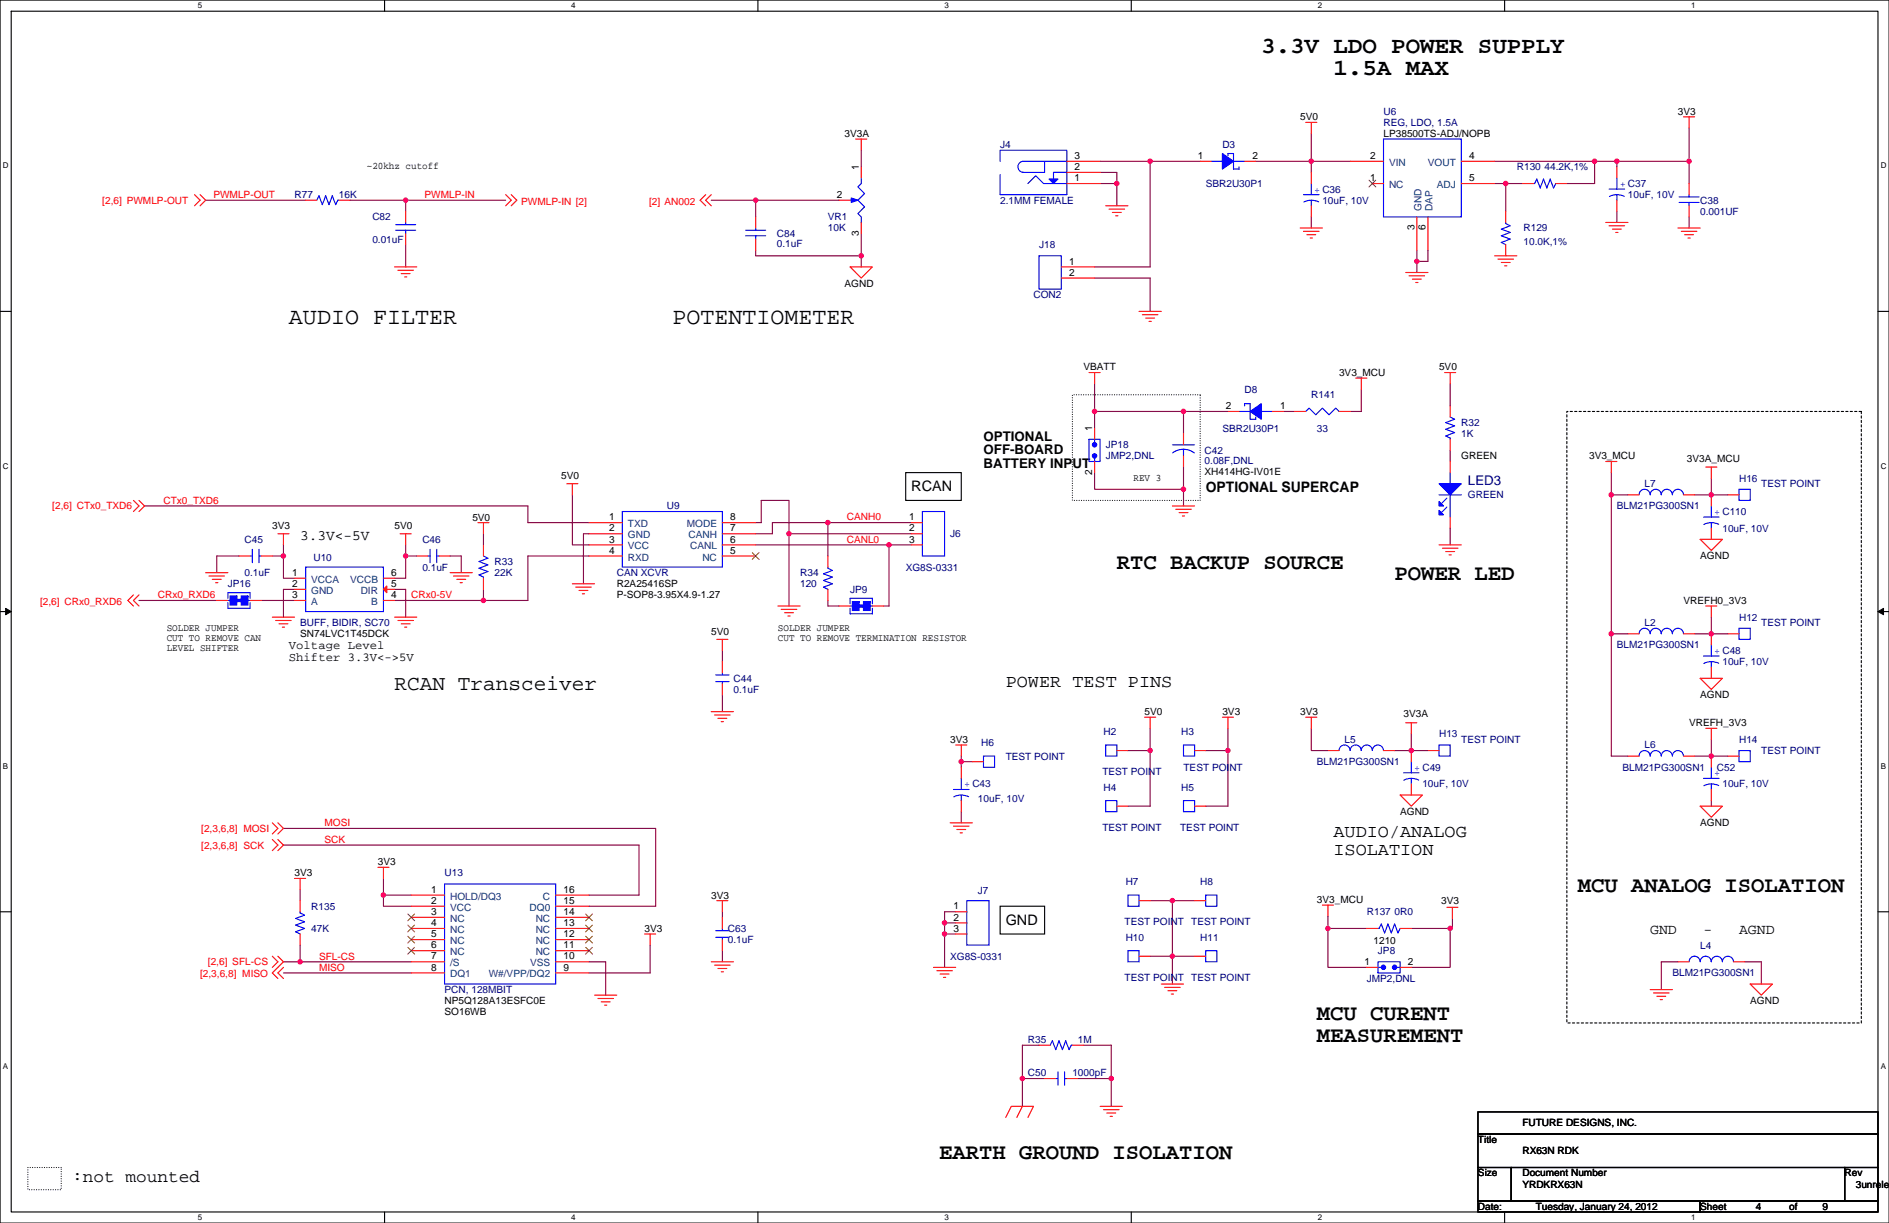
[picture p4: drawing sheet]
<svg xmlns="http://www.w3.org/2000/svg" width="432mm" height="279mm" viewBox="0 0 432 279" stroke-linecap="round" stroke-linejoin="round" font-family="sans-serif">
<path d="M0 0h431.8v279.4h-431.8zM2.6 2.6h426.7v274.3h-426.7z" fill="none" stroke="#000" stroke-width=".25"/>
<g fill="#fff">
<path d="M45.2 .3h1v2h-1z"/>
<path d="M45.2 277.1h1v2.1h-1z"/>
</g>
<path d="M87.9 0v2.6M87.9 276.9v2.5" fill="none" stroke="#000" stroke-width=".25"/>
<g fill="#fff">
<path d="M130.6 .3h1v2h-1z"/>
<path d="M130.6 277.1h1v2.1h-1z"/>
</g>
<path d="M173.2 0v2.6M173.2 276.9v2.5" fill="none" stroke="#000" stroke-width=".25"/>
<g fill="#fff">
<path d="M215.9 .3h1v2h-1z"/>
<path d="M215.9 277.1h1v2.1h-1z"/>
</g>
<path d="M258.6 0v2.6M258.6 276.9v2.5" fill="none" stroke="#000" stroke-width=".25"/>
<g fill="#fff">
<path d="M301.3 .3h1v2h-1z"/>
<path d="M301.3 277.1h1v2.1h-1z"/>
</g>
<path d="M343.9 0v2.6M343.9 276.9v2.5" fill="none" stroke="#000" stroke-width=".25"/>
<g fill="#fff">
<path d="M386.6 .3h1v2h-1z"/>
<path d="M386.6 277.1h1v2.1h-1z"/>
<path d="M.7 36.9h1.2v2h-1.2z"/>
<path d="M429.9 36.9h1.3v2h-1.3z"/>
<path d="M.7 105.4h1.2v2.1h-1.2z"/>
<path d="M429.9 105.4h1.3v2.1h-1.3z"/>
</g>
<path d="M0 71.1h2.6M429.3 71.1h2.5" fill="none" stroke="#000" stroke-width=".25"/>
<g fill="#fff">
<path d="M.7 174h1.2v2h-1.2z"/>
<path d="M429.9 174h1.2v2h-1.2z"/>
</g>
<path d="M0 139.7h2.6M429.3 139.7h2.5" fill="none" stroke="#000" stroke-width=".25"/>
<path d="M1.3 139l1.3 .7-1.3 .7zM429.3 139.7l1.3-.7v1.4z" fill="#000" stroke="#000" stroke-width=".23"/>
<g fill="#fff">
<path d="M.7 242.6h1.2v2h-1.2z"/>
<path d="M429.9 242.6h1.2v2h-1.2z"/>
</g>
<path d="M207 108h12.7v6.3h-12.7zM0 208.3h2.6M228.6 207h10.2v6.4h-10.2zM429.3 208.3h2.5M337.8 254h91.5v5.1h-91.5zM337.8 259.1h91.5v7.6h-91.5zM337.8 266.7h7.7v7.6h-7.7zM337.8 274.3h50.8v2.6h-50.8zM345.5 266.7h76.2v7.6h-76.2zM388.6 274.3h40.7v2.6h-40.7zM421.7 266.7h7.6v7.6h-7.6z" fill="none" stroke="#000" stroke-width=".25"/>
<path d="M245.1 90.2h29.2v24.1h-29.2zM6.4 266.7h7.6v5.1h-7.6z" fill="none" stroke="#000" stroke-width=".25" stroke-dasharray="0 .5"/>
<path d="M358.2 94h67.3v139.7h-67.3z" fill="none" stroke="#000" stroke-width=".25" stroke-dasharray=".5 .5"/>
<g fill="none" stroke="#800040" stroke-width=".25">
<path d="M196.9 34.3v3.8M251.5 39.4h3.8v2.5M251.5 36.9h11.4M274.3 36.9h-11.4v24.1h-12.7M287 36.9h21.6M299.7 30.5v8.9M341.7 36.9h22.8M364.5 36.9v5h-6.3M364.5 36.9h5.1M369.6 36.9v1.2M369.6 36.9h16.5M386.1 29.2v7.7"/>
<path d="M386.1 36.9v5M47 45.7h22.9M80 45.7h12.7M92.7 45.7v2.6M92.7 55.9v5.1M92.7 45.7h22.9M162.6 45.7h10.1M172.7 45.7h19.1M172.7 57.2v1.2h24.2M172.7 45.7v3.9M196.9 53.4v5M196.9 58.4v2.6"/>
<path d="M251.5 41.9h3.8M255.3 41.9v5.1M299.7 49.6v2.5M323.9 59.7v2.6M323.9 57.2v2.5M326.4 57.2v2.5h-2.5M341.7 41.9h2.5M344.2 41.9v6.4M344.2 41.9h3.8M369.6 48.3v2.5M386.1 49.6v2.5M250.2 63.5h12.7v7.6"/>
<path d="M250.2 87.7v6.3h20.3M250.2 94v3.8M270.5 94h10.2M270.5 94v5.1M293.4 94h2.5M311.2 88.9v5.1h-2.6M331.5 87.7v5M33 115.6h87.7v3.8h13.9M130.8 113.1v11.4h3.8M172.7 119.4h1.3v-5.1h6.4v7.6M189.3 119.4h19M250.2 108v3.8h20.3"/>
<path d="M270.5 106.7v5.1M270.5 111.8v3.8M331.5 102.9v2.5M368.3 108v5.1h3.8M368.3 113.1v31.7M387.4 113.1h7.6M391.2 109.2v3.9M31.8 137.2h17.8M54.6 127h-5v3.8M59.7 137.2h7.6M62.3 127h2.5M64.8 127v5.1h2.5"/>
<path d="M64.8 124.5v2.5M67.3 134.6h-2.5v6.4M90.2 137.2h20.3M90.2 134.6h2.5v6.4M92.7 127v5.1h-2.5M92.7 124.5v2.5h2.6M102.9 127h2.5v3.8M110.5 121.9v2.6M110.5 134.6v2.6M134.6 121.9h-1.2v11.5M134.6 127h-13.9v10.2h-10.2M172.7 124.5h30.5v14h-1.2"/>
<path d="M172.7 121.9h3.9v-2.5h12.7v7.6M180.4 121.9v16.6M180.4 121.9h27.9M189.3 137.2v1.3h2.5M203.2 124.5h5.1M331.5 120.7v3.8M165.1 148.6v2.6M165.1 158.8v3.8M368.3 144.8v27.9h3.8M368.3 144.8h3.8M387.4 144.8h7.6M391.2 141v3.8"/>
<path d="M219.7 172.7v1.3M219.7 174v1.3M219.7 174h2.6M257.8 171.5h5.1M262.9 171.5v12.7h-5.1M262.9 166.4v5.1M275.6 171.5h5.1M280.7 171.5v12.7h-5.1M280.7 166.4v5.1M299.7 166.4v5.1h3.9M318.8 171.5h3.8M322.6 171.5h3.8"/>
<path d="M322.6 167.7v3.8M387.4 172.7h3.8M391.2 168.9v3.8M391.2 172.7h3.8M64.8 193.1h81.3v11.4h-11.5M64.8 189.3h85.1v17.7h-15.3M219.7 185.4v2.6M391.2 182.9v1.3M64.8 219.7h3.8M68.6 219.7h25.4M68.6 203.2v2.6M68.6 215.9v3.8"/>
<path d="M87.7 204.5h6.3M87.7 204.5v2.5h6.3M87.7 200.7v3.8M134.6 219.7h3.9v7.7M148.6 215.9v6.4h-14M165.1 208.3v1.3M165.1 217.2v2.5M215.9 210.8v2.6M215.9 210.8h2.6M215.9 213.4v7.6M215.9 213.4h2.6M218.5 208.3h-2.6v2.5"/>
<path d="M262.9 205.8h5.1M262.9 218.5h10.2M268 205.8h5.1M268 205.8v19M303.6 212.1h8.8M303.6 209.3v2.8M303.6 212.1v8.9h8.8M322.6 212.1h8.9M331.5 212.1v8.9h-8.9M332 209.8v2.3h-.5M383.6 219.7h-3.8v6.4M398.8 219.7h3.8v5.1"/>
<path d="M64.8 222.3h29.2M237.5 238.8h-3.8v7.6M247.7 238.8h6.3v7.6M233.7 246.4h5.1M233.7 246.4v6.4M246.4 246.4h7.6M254 246.4v6.4"/>
</g>
<g fill="#f0f" stroke="#f0f" stroke-width=".25">
<circle cx="110.5" cy="137.2" r=".5"/>
<circle cx="64.8" cy="127" r=".5"/>
<circle cx="92.7" cy="127" r=".5"/>
<circle cx="268" cy="218.4" r=".5"/>
<circle cx="268" cy="205.7" r=".5"/>
<circle cx="215.9" cy="213.4" r=".5"/>
<circle cx="215.9" cy="210.8" r=".5"/>
<circle cx="280.7" cy="171.5" r=".5"/>
<circle cx="262.9" cy="171.5" r=".5"/>
<circle cx="219.7" cy="174" r=".5"/>
<circle cx="391.2" cy="144.8" r=".5"/>
<circle cx="368.3" cy="144.8" r=".5"/>
<circle cx="368.3" cy="113" r=".5"/>
<circle cx="391.2" cy="172.7" r=".5"/>
<circle cx="254" cy="246.4" r=".5"/>
<circle cx="233.7" cy="246.4" r=".5"/>
<circle cx="203.2" cy="124.5" r=".5"/>
<circle cx="189.2" cy="119.4" r=".5"/>
<circle cx="180.3" cy="121.9" r=".5"/>
<circle cx="323.9" cy="59.7" r=".5"/>
<circle cx="369.6" cy="36.8" r=".5"/>
<circle cx="386.1" cy="36.8" r=".5"/>
<circle cx="299.7" cy="36.8" r=".5"/>
<circle cx="255.3" cy="41.9" r=".5"/>
<circle cx="344.2" cy="41.9" r=".5"/>
<circle cx="364.5" cy="36.8" r=".5"/>
<circle cx="270.5" cy="111.8" r=".5"/>
<circle cx="250.2" cy="94" r=".5"/>
<circle cx="391.2" cy="113" r=".5"/>
<circle cx="322.6" cy="171.5" r=".5"/>
<circle cx="303.5" cy="212.1" r=".5"/>
<circle cx="331.5" cy="212.1" r=".5"/>
<circle cx="68.6" cy="219.7" r=".5"/>
<circle cx="87.6" cy="204.5" r=".5"/>
<circle cx="196.9" cy="58.4" r=".5"/>
<circle cx="172.7" cy="45.7" r=".5"/>
<circle cx="92.7" cy="45.7" r=".5"/>
<circle cx="262.9" cy="36.8" r=".5"/>
<circle cx="270.5" cy="94" r=".5"/>
</g>
<g fill="none" stroke="#f00" stroke-width=".25">
<path d="M195.6 31.8h2.5M196.9 31.8v2.5M196.9 38.1v2.6M243.9 39.4h7.6M243.9 36.9h7.6M274.3 36.9h2.6M284.5 36.9h2.5M298.5 28h2.5M299.7 39.4v2.5M299.7 28v2.5M308.6 36.9h7.7M334 36.9h7.7"/>
<path d="M369.6 38.1v2.6M384.8 26.7h2.6M386.1 26.7v2.5M44.5 44.5l1.2 1.2-1.2 1.3M45.7 44.5l1.3 1.2-1.3 1.3M69.9 45.7h2.5M77.5 45.7h2.5M92.7 48.3v2.5M92.7 53.4v2.5M115.6 44.5l1.3 1.2-1.3 1.3M116.9 44.5l1.2 1.2-1.2 1.3M161.3 44.5l-1.3 1.2 1.3 1.3"/>
<path d="M162.6 44.5l-1.3 1.2 1.3 1.3M172.7 49.6v2.5M172.7 54.6v2.6M191.8 45.7h2.5M196.9 50.8v2.6M243.9 41.9h7.6M252.8 47h5M253.5 47.8h3.6M254.3 48.5h2M255 49.3h.5M297.2 52.1h5.1M298 52.9h3.5"/>
<path d="M298.7 53.6h2.1M299.5 54.4h.5M299.7 47v2.6M313.7 41.9h2.6M323.9 49.6v7.6M326.4 49.6v7.6M334 41.9h7.7M341.7 58.4h5M342.4 59.2h3.6M343.2 60h2M344.2 48.3v2.5M344.2 55.9v2.5"/>
<path d="M348 41.9h2.5M355.6 41.9h2.6M367.1 50.8h5M367.8 51.6h3.6M368.6 52.3h2M369.3 53.1h.5M369.6 45.7v2.6M383.6 52.1h5M384.3 52.9h3.6M385.1 53.6h2M385.8 54.4h.6M386.1 41.9v2.6"/>
<path d="M386.1 47v2.6M90.2 61h5.1M91 61.7h3.5M91.7 62.5h2M92.5 63.3h.5M194.3 61h5.1l-2.5 2.5zM242.6 61h7.6M242.6 63.5h7.6M260.4 71.1h5.1M261.1 71.9h3.6M261.9 72.7h2M262.7 73.4h.5"/>
<path d="M321.3 62.3h5.1M322.1 63h3.5M322.9 63.8h2M323.6 64.5h.5M343.9 60.7h.5M248.9 85.1h2.6M250.2 85.1v2.6M250.2 97.8v2.6M270.5 99.1v2.5M280.7 94h2.5M290.9 94h2.5M295.9 94h2.6"/>
<path d="M306.1 94h2.5M309.9 86.4h2.5M311.2 86.4v2.5M330.2 85.1h2.6M331.5 85.1v2.6M331.5 92.7v2.6M30.5 114.3l1.3 1.3-1.3 1.3M31.8 114.3l1.2 1.3-1.2 1.3M109.2 119.4h2.6M110.5 119.4v2.5M129.6 110.5h2.5M130.8 110.5v2.6"/>
<path d="M134.6 119.4h7.7M165.1 119.4h7.6M208.3 119.4h2.5M250.2 105.4v2.6M268 115.6h5.1M268.8 116.4h3.5M269.5 117.1h2M270.3 117.9h.5M270.5 104.2v2.5M331.5 105.4v2.6M331.5 118.1v2.6M331.5 100.4v2.5"/>
<path d="M367.1 105.4h2.5M368.3 105.4v2.6M372.1 113.1h2.6M384.8 113.1h2.6M389.9 106.7h2.6M391.2 106.7v2.5M391.2 113.1v2.5M395 113.1h2.5M30.5 135.9l-1.3 1.3 1.3 1.3M31.8 135.9l-1.3 1.3 1.3 1.3M47 130.8h5.1M47.8 131.6h3.5"/>
<path d="M48.5 132.4h2.1M49.3 133.1h.5M49.6 137.2h2.5M54.6 127h2.6M57.2 137.2h2.5M59.7 127h2.6M63.5 121.9h2.6M64.8 121.9v2.6M67.3 132.1h2.6M67.3 137.2h2.6M67.3 134.6h2.6M87.7 132.1h2.5"/>
<path d="M87.7 134.6h2.5M87.7 137.2h2.5M91.5 121.9h2.5M92.7 121.9v2.6M95.3 127h2.5M100.4 127h2.5M102.9 130.8h5.1M103.7 131.6h3.5M104.4 132.4h2M105.2 133.1h.5M110.5 132.1v2.5M110.5 124.5v2.5"/>
<path d="M130.8 133.4h5.1M131.6 134.1h3.5M132.4 134.9h2M133.1 135.7h.5M134.6 121.9h7.7M134.6 124.5h7.7M134.6 127h7.7M165.1 121.9h7.6M165.1 124.5h7.6M165.1 127h7.6M177.8 138.5h5.1M178.6 139.2h3.5"/>
<path d="M179.3 140h2.1M189.3 127v2.6M189.3 134.6v2.6M191.8 138.5h2.5M199.4 138.5h2.6M208.3 121.9h2.5M208.3 124.5h2.5M329 124.5h5M329.7 125.2h3.6M330.5 126h2M331.2 126.8h.5M388.6 123.2h5.1l-2.5 2.6z"/>
<path d="M389.9 138.5h2.6M391.2 138.5v2.5M391.2 120.7v2.5M62.3 141h5M63 141.8h3.6M63.8 142.5h2M64.5 143.3h.5M90.2 141h5.1M91 141.8h3.5M91.7 142.5h2M92.5 143.3h.5M163.9 146.1h2.5"/>
<path d="M165.1 146.1v2.5M165.1 151.2v2.5M165.1 156.2v2.6M180.1 140.7h.5M372.1 144.8h2.6M384.8 144.8h2.6M388.6 155h5.1l-2.5 2.5zM391.2 144.8v2.5M391.2 152.4v2.6M395 144.8h2.5M162.6 162.6h5.1M163.3 163.3h3.6"/>
<path d="M164.1 164.1h2M164.9 164.9h.5M218.5 170.2h2.5M219.7 170.2v2.5M219.7 175.3v2.5M222.3 174h2.5M255.3 171.5h2.5M261.6 163.9h2.6M262.9 163.9v2.5M273.1 171.5h2.5M279.4 163.9h2.6M280.7 163.9v2.5"/>
<path d="M298.5 163.9h2.5M299.7 163.9v2.5M303.6 171.5h2.5M316.3 171.5h2.5M321.3 165.1h2.6M322.6 165.1v2.6M322.6 171.5v2.5M322.6 179.1v2.5M326.4 171.5h2.6M372.1 172.7h2.6M384.8 172.7h2.6M389.9 166.4h2.6"/>
<path d="M391.2 166.4v2.5M391.2 172.7v2.6M395 172.7h2.5M62.3 191.8l1.2 1.3-1.2 1.2M62.3 188l1.2 1.3-1.2 1.2M63.5 191.8l1.3 1.3-1.3 1.2M63.5 188l1.3 1.3-1.3 1.2M86.4 198.1h2.5M87.7 198.1v2.6M217.2 188h5.1M218 188.7h3.5M218.7 189.5h2"/>
<path d="M219.5 190.3h.5M219.7 182.9v2.5M255.3 184.2h2.5M273.1 184.2h2.5M320.1 181.6h5l-2.5 2.6zM388.6 184.2h5.1l-2.5 2.5zM391.2 180.4v2.5M62.3 218.5l1.2 1.2-1.2 1.3M63.5 218.5l1.3 1.2-2.5 2.6 1.2 1.2M67.3 200.7h2.6M68.6 200.7v2.5M68.6 205.8v2.5"/>
<path d="M68.6 213.4v2.5M94 204.5h7.6M94 207h7.6M94 209.6h7.6M94 212.1h7.6M94 214.7h7.6M94 217.2h7.6M94 219.7h7.6M127 204.5h7.6M127 207h7.6M127 209.6h7.6M127 212.1h7.6"/>
<path d="M127 214.7h7.6M127 217.2h7.6M127 219.7h7.6M147.3 213.4h2.6M148.6 213.4v2.5M162.6 219.7h5.1M163.9 205.8h2.5M165.1 205.8v2.5M165.1 214.7v2.5M165.1 209.6v2.5M218.5 208.3h2.5M218.5 210.8h2.5"/>
<path d="M218.5 213.4h2.5M260.4 205.8h2.5M260.4 218.5h2.5M273.1 218.5h2.5M273.1 205.8h2.5M302.3 206.8h2.5M303.6 206.8v2.5M312.4 212.1h2.6M320.1 212.1h2.5M330.7 207.3h2.6M332 207.3v2.5M383.6 219.7h2.5"/>
<path d="M396.3 219.7h2.5M64.8 221l-1.3 1.3 1.3 1.2M94 222.3h7.6M127 222.3h7.6M135.9 227.4h5.1M136.7 228.1h3.5M137.4 228.9h2.1M138.2 229.6h.5M163.3 220.5h3.6M164.1 221.3h2M164.9 222h.5M213.4 221h5.1"/>
<path d="M214.1 221.8h3.6M214.9 222.5h2M215.7 223.3h.5M237.5 238.8h2.6M245.1 238.8h2.6M265.5 224.8h5M266.2 225.6h3.6M267 226.3h2M267.7 227.1h.5M312.4 221h2.6M320.1 221h2.5M377.2 226.1h5.1"/>
<path d="M378 226.8h3.5M378.7 227.6h2.1M379.5 228.4h.5M400.1 224.8h5.1l-2.6 2.6zM229.9 255.3l1.3-2.5h5l-1.2 2.5M233.7 252.8l-1.3 2.5M238.8 246.4h2.5M243.9 246.4h2.5M251.5 252.8h5.1M252.2 253.5h3.6M253 254.3h2M253.8 255h.5"/>
</g>
<g fill="#00f" stroke="#00f" stroke-width=".25">
<path d="M329 110.5h5l-2.5 2.6z" fill-rule="evenodd"/>
<path d="M329 114.6l1 1h-1z" fill-rule="evenodd"/>
<path d="M329 116.6l1 1h-1z" fill-rule="evenodd"/>
<path d="M239.8 40.9h2l-1 1z" fill-rule="evenodd"/>
<path d="M194.6 45.2l1.5 .5-1.5 .5z" fill-rule="evenodd"/>
<path d="M52.6 136.2v2h1.5v-2z" fill-rule="evenodd"/>
<path d="M55.1 136.2v2h1.6v-2z" fill-rule="evenodd"/>
<path d="M54.1 136.9v.5h1v-.5z" fill-rule="evenodd"/>
<path d="M285.8 94l2.5-1.8v3.6z" fill-rule="evenodd"/>
<path d="M279.4 35.1l2.6 1.8-2.6 1.7z" fill-rule="evenodd"/>
<path d="M194.8 137.4v2.1h1.6v-2.1z" fill-rule="evenodd"/>
<path d="M197.4 137.4v2.1h1.5v-2.1z" fill-rule="evenodd"/>
<path d="M196.4 138.2v.5h1v-.5z" fill-rule="evenodd"/>
<circle cx="250.2" cy="101.6" r=".5"/>
<circle cx="250.2" cy="104.1" r=".5"/>
<circle cx="316.2" cy="221" r=".5"/>
<circle cx="318.8" cy="221" r=".5"/>
</g>
<g fill="none" stroke="#00f" stroke-width=".25">
<path d="M228.6 36.9v-2.6h15.3v10.2h-15.3v-4.6M233.7 36.9h10.2M233.9 36.9a1.26 1.26 0 0 0-1.2 1.2 1.26 1.26 0 0 0 1.2 1.3M238.8 36.9v2.5h-5.1M240.8 39.4h3.1zM240.8 39.4v1.5M276.9 36.9h2.5M280.7 35.6v-.5h1.3v3.5h1.2v-.5M282 36.9h2.5M316.3 31.8h17.7v17.8h-17.7zM77.5 45.7h-.3l-.5 1.1-.7-2.1-.8 2.1-.8-2.1-.7 2.1-.8-2.1-.5 1M90.4 52.6h4.6"/>
<path d="M90.4 51.3h4.6M92.7 50.8v.5M92.7 52.6v.8M170.5 53.9h4.5M170.5 52.6h4.5M172.7 52.1v.5M172.7 53.9v.7M194.3 45.7h.5M196.9 40.7v1.2l-.8 .8 1.5 1.5-1.5 1.5 1.5 1.6-1.5 1.5 .8 .8v1.2M235 41.9l1.7-1.7 1.8 1.7h5.4M237.5 58.4h5.1v7.7h-5.1zM298 44.5h3.5"/>
<path d="M299.7 45.7v1.3M299.7 41.9v2.6M301.4 46.1a3.8 3.8 0 0 0-3.4 .1M344.2 50.8v.3l1 .5-2 .7 2 .8-2 .8 2 .7-2 .8 1 .5M355.6 41.9l-.5 1-.7-2-.8 2-.8-2-.7 2-.8-2-.5 1h-.3M367.8 43.2h3.6M369.6 44.5v1.2M369.6 40.7v2.5M371.3 44.9a3.8 3.8 0 0 0-3.4 0M383.8 46.2h4.6M383.8 45h4.6M386.1 44.5v.5"/>
<path d="M386.1 46.2v.8M283.2 94h2.6M284.5 92.7v-.5h1.3v3.6h1.2v-.5M288.3 94h2.6M298.5 94l.7-.8 1.6 1.6 1.5-1.6 1.5 1.6 1.5-1.6 .8 .8M331.5 95.3l1 .5-2 .7 2 .8-2 .8 2 .7-2 .8 1 .5v.3M142.3 116.9h22.8v12.7h-22.8zM210.8 116.9h5.1v10.1h-5.1zM248.9 100.4h2.6v5h-2.6zM250.2 100.4v.7M250.2 104.7v.7M268 101.6h5.1"/>
<path d="M268 103.5a4.1 4.1 0 0 1 5 0M270.5 102.6v1.6M329 113.1h5M330.7 113.8l-1.2 1.3M330.7 115.8l-1.2 1.3M331.5 108v2.5M331.5 113.1v5M374.7 113a1.26 1.26 0 0 1 1.2-1.2 1.26 1.26 0 0 1 1.3 1.2M377.2 113a1.26 1.26 0 0 1 1.3-1.2 1.26 1.26 0 0 1 1.2 1.2 1.27 1.27 0 0 1 1.3-1.2 1.27 1.27 0 0 1 1.3 1.2M382.3 113a1.26 1.26 0 0 1 1.3-1.2 1.26 1.26 0 0 1 1.2 1.2M389.4 118.1h3.6M391.2 119.4v1.3"/>
<path d="M391.2 115.6v2.5M392.9 119.8a3.8 3.8 0 0 0-3.4 0M397.5 111.8h2.6v2.5h-2.6zM52.1 136.7v-1.3h5.1v1.3M52.1 137.7v1.3h5.1v-1.3M52.1 137.2h.5M56.7 137.2h.5M57.2 127h.5M57.7 125.5v3M59.2 127h.5M59.2 125.5v3M69.9 129.6h17.8v10.1h-17.8z"/>
<path d="M97.8 127h.5M98.3 125.5v3M99.8 125.5v3M99.8 127h.6M110.5 127l1 .5-2 .8 2 .8-2 .7 2 .8-2 .7 1 .5v.3M189.3 129.6v.2l1 .5-2.1 .8 2.1 .7-2.1 .8 2.1 .8-2.1 .7 1.1 .5M194.3 137.9v-1.2h5.1v1.2M194.3 139v1.2h5.1v-1.2M194.3 138.5h.5M198.9 138.5h.5M163.6 155.7h3M163.6 154.2h3"/>
<path d="M165.1 153.7v.5M165.1 155.7v.5M374.7 144.8a1.26 1.26 0 0 1 1.2-1.3 1.26 1.26 0 0 1 1.3 1.3M377.2 144.8a1.26 1.26 0 0 1 1.3-1.3 1.26 1.26 0 0 1 1.2 1.3 1.27 1.27 0 0 1 1.3-1.3 1.27 1.27 0 0 1 1.3 1.3M382.3 144.8a1.26 1.26 0 0 1 1.3-1.3 1.26 1.26 0 0 1 1.2 1.3M389.4 149.9h3.6M391.2 151.2v1.2M391.2 147.3v2.6M392.9 151.5a3.8 3.8 0 0 0-3.4 .1M397.5 143.5h2.6v2.6h-2.6zM219.7 177.8v2.6M224.8 172.7h2.6v2.6h-2.6z"/>
<path d="M252.8 170.2h2.5v2.5h-2.5zM270.5 170.2h2.6v2.5h-2.6zM306.1 171.4a1.26 1.26 0 0 1 1.3-1.2 1.26 1.26 0 0 1 1.2 1.2M308.6 171.4a1.26 1.26 0 0 1 1.3-1.2 1.26 1.26 0 0 1 1.2 1.2 1.27 1.27 0 0 1 1.3-1.2 1.27 1.27 0 0 1 1.3 1.2M313.7 171.4a1.26 1.26 0 0 1 1.3-1.2 1.26 1.26 0 0 1 1.2 1.2M320.8 176.6h3.6M322.6 177.8v1.3M322.6 174v2.6M324.3 178.2a3.8 3.8 0 0 0-3.4 0M329 170.2h2.5v2.5h-2.5zM374.7 172.7a1.26 1.26 0 0 1 1.2-1.2 1.26 1.26 0 0 1 1.3 1.2M377.2 172.7a1.26 1.26 0 0 1 1.3-1.2 1.26 1.26 0 0 1 1.2 1.2 1.27 1.27 0 0 1 1.3-1.2 1.27 1.27 0 0 1 1.3 1.2"/>
<path d="M382.3 172.7a1.26 1.26 0 0 1 1.3-1.2 1.26 1.26 0 0 1 1.2 1.2M389.4 177.8h3.6M391.2 179.1v1.3M391.2 175.3v2.5M392.9 179.5a3.8 3.8 0 0 0-3.4 0M397.5 171.5h2.6v2.5h-2.6zM218 180.4h3.5M219.7 181.6v1.3M221.4 182a3.8 3.8 0 0 0-3.4 .1M252.8 182.9h2.5v2.5h-2.5zM270.5 182.9h2.6v2.5h-2.6zM68.6 208.3v.3l1 .5-2 .7 2 .8-2 .7 2 .8-2 .8 1 .5"/>
<path d="M101.6 202h25.4v22.8h-25.4zM163.6 212.6h3M163.6 214.1h3M165.1 214.1v.6M165.1 212.1v.5M221 205.8h5.1v10.1h-5.1zM257.8 204.5h2.6v2.5h-2.6zM257.8 217.2h2.6v2.5h-2.6zM275.6 217.2h2.6v2.5h-2.6zM275.6 204.5h2.6v2.5h-2.6zM315 219.7h5.1v2.6h-5.1zM315 212.1h.2l.5-1 .8 2 .8-2 .7 2 .8-2 .8 2 .5-1"/>
<path d="M388.6 219.7a1.26 1.26 0 0 0-1.2-1.2 1.26 1.26 0 0 0-1.3 1.2M393.7 219.7a1.27 1.27 0 0 0-1.3-1.2 1.27 1.27 0 0 0-1.2 1.2 1.26 1.26 0 0 0-1.3-1.2 1.26 1.26 0 0 0-1.3 1.2M396.2 219.7a1.26 1.26 0 0 0-1.2-1.2 1.26 1.26 0 0 0-1.3 1.2M240.1 238.8l.5-1 .7 2 .8-2 .7 2 .8-2 .8 2 .5-1h.2M315 221h.7M319.3 221h.8M241.3 246.4h.5M241.8 244.9v3M243.4 244.9v3M243.4 246.4h.5"/>
</g>
<path d="M87.7 134.6l.7-.7v1.5z" fill="#f00" stroke="#f00" stroke-width=".25"/>
<g fill="none" stroke="#804000" stroke-width=".23">
<path d="M312.9 41.2l1.6 1.5M314.5 41.2l-1.6 1.5M172 126.3l1.5 1.5M173.5 126.3l-1.5 1.5M93.2 208.8l1.6 1.6M93.2 211.3l1.6 1.6M93.2 213.9l1.6 1.5M93.2 216.4l1.6 1.6M94.8 208.8l-1.6 1.6M94.8 211.3l-1.6 1.6M94.8 213.9l-1.6 1.5M94.8 216.4l-1.6 1.6"/>
<path d="M133.9 208.8l1.5 1.6M133.9 211.3l1.5 1.6M133.9 213.9l1.5 1.5M133.9 216.4l1.5 1.6M135.4 208.8l-1.5 1.6M135.4 211.3l-1.5 1.6M135.4 213.9l-1.5 1.5M135.4 216.4l-1.5 1.6"/>
</g>
<g font-size="5.3">
<text x="288.3" y="12.1">3.3V LDO POWER SUPPLY</text>
<text x="304.8" y="17.2">1.5A MAX</text>
<text x="66.1" y="74.1">AUDIO FILTER</text>
<text x="153.7" y="74.1">POTENTIOMETER</text>
</g>
<g font-size="5.1">
<text x="255.3" y="130">RTC BACKUP SOURCE</text>
<text x="318.8" y="132.6">POWER LED</text>
<text x="360.7" y="203.7">MCU ANALOG ISOLATION</text>
<text x="301" y="232.9">MCU CURENT</text>
<text x="301" y="238">MEASUREMENT</text>
<text x="214.7" y="264.7">EARTH GROUND ISOLATION</text>
</g>
<text font-size="4.8" x="90.2" y="157.5">RCAN Transceiver</text>
<g font-size="4.1">
<text x="229.9" y="157">POWER TEST PINS</text>
<text x="304.8" y="191.2">AUDIO/ANALOG</text>
<text x="304.8" y="195.3">ISOLATION</text>
<text x="16.5" y="270">:not mounted</text>
</g>
<g font-size="3.3">
<text x="208.3" y="112.2">RCAN</text>
<text x="275.6" y="112.3">OPTIONAL SUPERCAP</text>
<text x="68.6" y="123.3">3.3V&lt;-5V</text>
<text x="229.9" y="211.3">GND</text>
<text x="377.2" y="213.5">GND</text>
<text x="389.4" y="213.5">-</text>
<text x="397.5" y="213.5">AGND</text>
</g>
<g font-size="3">
<text x="224.8" y="100.6">OPTIONAL</text>
<text x="224.8" y="103.8">OFF-BOARD</text>
<text x="224.8" y="107">BATTERY INPUT</text>
</g>
<text font-size="3" fill="#000080" x="335.6" y="110.7">LED3</text>
<g font-size="2.8">
<text x="66.1" y="148.3">Voltage Level</text>
<text x="66.1" y="151.1">Shifter 3.3V&lt;-&gt;5V</text>
</g>
<g font-size="2.3">
<text x="297.2" y="27.5">5V0</text>
<text x="383.6" y="26.2">3V3</text>
<text x="193.1" y="31.3">3V3A</text>
<text x="316.3" y="31.3">LP38500TS-ADJ/NOPB</text>
<text x="83.8" y="38.7">~20khz cutoff</text>
<text x="196.3" y="38.9" transform="rotate(-90 196.3 38.9)">1</text>
<text x="245.6" y="41.4">1</text>
<text x="245.6" y="38.9">2</text>
<text x="245.6" y="36.3">3</text>
<text x="273.8" y="36.3">1</text>
<text x="286.3" y="36.3">2</text>
<text x="313.2" y="36.3">2</text>
<text x="313.2" y="41.4">1</text>
<text x="335.8" y="41.4">5</text>
<text x="335.8" y="36.3">4</text>
<text x="191.3" y="45.2">2</text>
<text x="196.3" y="53.9" transform="rotate(-90 196.3 53.9)">3</text>
<text x="323.3" y="52.6" transform="rotate(-90 323.3 52.6)">3</text>
<text x="325.9" y="52.6" transform="rotate(-90 325.9 52.6)">6</text>
<text x="193.1" y="65.6">AGND</text>
<text x="244.4" y="60.5">1</text>
<text x="244.4" y="63">2</text>
<text x="247.7" y="84.6">VBATT</text>
<text x="306.1" y="85.9">3V3_MCU</text>
<text x="329" y="84.6">5V0</text>
<text x="280.2" y="93.5">2</text>
<text x="292.6" y="93.5">1</text>
<text x="249.7" y="98.6" transform="rotate(-90 249.7 98.6)">1</text>
<text x="334" y="104.9">GREEN</text>
<text x="363.2" y="104.9">3V3_MCU</text>
<text x="385.6" y="105.5">3V3A_MCU</text>
<text x="128.3" y="109.5">5V0</text>
<text x="249.7" y="108.5" transform="rotate(-90 249.7 108.5)">2</text>
<text x="259.1" y="109.8">REV 3</text>
<text x="275.4" y="108.5">XH414HG-IV01E</text>
<text x="108" y="118.9">5V0</text>
<text x="139.2" y="118.9">1</text>
<text x="166.9" y="118.9">8</text>
<text x="207.8" y="118.9">1</text>
<text x="62.3" y="120.9">3V3</text>
<text x="90.2" y="120.9">5V0</text>
<text x="139.2" y="121.4">2</text>
<text x="139.2" y="124">3</text>
<text x="166.9" y="121.4">7</text>
<text x="166.9" y="124">6</text>
<text x="207.8" y="121.4">2</text>
<text x="207.8" y="124">3</text>
<text x="66.8" y="131.6">1</text>
<text x="89.4" y="131.6">6</text>
<text x="139.2" y="126.5">4</text>
<text x="166.9" y="126.5">5</text>
<text x="388.6" y="127.8">AGND</text>
<text x="66.8" y="136.7">3</text>
<text x="66.8" y="134.1">2</text>
<text x="89.4" y="134.1">5</text>
<text x="89.4" y="136.7">4</text>
<text x="141" y="136.7">P-SOP8-3.95X4.9-1.27</text>
<text x="141" y="134.2">R2A25416SP</text>
<text x="384.8" y="138">VREFH0_3V3</text>
<text x="38.1" y="144.1">SOLDER JUMPER</text>
<text x="38.1" y="146.4">CUT TO REMOVE CAN</text>
<text x="38.1" y="148.7">LEVEL SHIFTER</text>
<text x="68.6" y="145.6">SN74LVC1T45DCK</text>
<text x="162.6" y="145.1">5V0</text>
<text x="177.8" y="144.1">SOLDER JUMPER</text>
<text x="177.8" y="146.4">CUT TO REMOVE TERMINATION RESISTOR</text>
<text x="388.6" y="159.6">AGND</text>
<text x="261.6" y="163.4">5V0</text>
<text x="279.4" y="163.4">3V3</text>
<text x="297.2" y="163.4">3V3</text>
<text x="320.8" y="163.9">3V3A</text>
<text x="386.1" y="165.9">VREFH_3V3</text>
<text x="217.2" y="169.7">3V3</text>
<text x="320.1" y="186.2">AGND</text>
<text x="388.6" y="188.8">AGND</text>
<text x="86.4" y="197.7">3V3</text>
<text x="67.3" y="200.2">3V3</text>
<text x="98.6" y="204">1</text>
<text x="128.8" y="204">16</text>
<text x="98.6" y="206.5">2</text>
<text x="98.6" y="209">3</text>
<text x="128.8" y="209">14</text>
<text x="128.8" y="206.5">15</text>
<text x="162.6" y="205.3">3V3</text>
<text x="218" y="207.8">1</text>
<text x="301" y="206.3">3V3_MCU</text>
<text x="329.5" y="206.5">3V3</text>
<text x="98.6" y="211.6">4</text>
<text x="98.6" y="214.1">5</text>
<text x="128.8" y="211.6">13</text>
<text x="128.8" y="214.1">12</text>
<text x="147.3" y="212.9">3V3</text>
<text x="218" y="210.3">2</text>
<text x="218" y="212.9">3</text>
<text x="314" y="215.7">1210</text>
<text x="98.6" y="216.7">6</text>
<text x="98.6" y="219.2">7</text>
<text x="98.6" y="221.7">8</text>
<text x="128.8" y="221.7">9</text>
<text x="128.8" y="216.7">11</text>
<text x="128.8" y="219.2">10</text>
<text x="311.9" y="220.5">1</text>
<text x="321.8" y="220.5">2</text>
<text x="101.6" y="231.9">SO16WB</text>
<text x="101.6" y="229.4">NP5Q128A13ESFC0E</text>
<text x="400.1" y="229.4">AGND</text>
<text x="348" y="257.3">FUTURE DESIGNS, INC.</text>
<text x="337.8" y="261.2">Title</text>
<text x="348" y="263.7">RX63N RDK</text>
<text x="337.8" y="268.8">Size</text>
<text x="348" y="268.8">Document Number</text>
<text x="421.7" y="268.8">Rev</text>
<text x="348" y="271.3">YRDKRX63N</text>
<text x="424.2" y="271.3">3unrele</text>
<text x="337.8" y="276.4">Date:</text>
<text x="351" y="276.4">Tuesday, January 24, 2012</text>
<text x="388.6" y="276.4">Sheet</text>
<text x="401.3" y="276.4">4</text>
<text x="409" y="276.4">of</text>
<text x="416.6" y="276.4">9</text>
</g>
<g font-size="2.3" fill="#000080">
<text x="316.3" y="26.2">U6</text>
<text x="316.3" y="28.7">REG, LDO, 1.5A</text>
<text x="228.6" y="33.8">J4</text>
<text x="279.4" y="33.8">D3</text>
<text x="346.7" y="38.9">R130 44.2K,1%</text>
<text x="67.3" y="45.3">R77</text>
<text x="77.5" y="45.3">16K</text>
<text x="228.6" y="46.5">2.1MM FEMALE</text>
<text x="275.6" y="42.7">SBR2U30P1</text>
<text x="302.3" y="46.5">10uF, 10V</text>
<text x="372.1" y="45.3">10uF, 10V</text>
<text x="388.6" y="46.5">C38</text>
<text x="85.1" y="50.3">C82</text>
<text x="189.3" y="50.3">VR1</text>
<text x="189.3" y="52.9">10K</text>
<text x="348.3" y="52.9">R129</text>
<text x="388.6" y="49.1">0.001UF</text>
<text x="85.1" y="55.4">0.01uF</text>
<text x="177.6" y="54.1">C84</text>
<text x="177.6" y="56.4">0.1uF</text>
<text x="237.5" y="56.7">J18</text>
<text x="348.3" y="55.9">10.0K,1%</text>
<text x="236.2" y="68.1">CON2</text>
<text x="284.5" y="89.7">D8</text>
<text x="299.7" y="91">R141</text>
<text x="279.4" y="98.6">SBR2U30P1</text>
<text x="301" y="98.6">33</text>
<text x="334" y="97.3">R32</text>
<text x="334" y="99.9">1K</text>
<text x="252.8" y="102.4">JP18</text>
<text x="252.8" y="104.9">JMP2,DNL</text>
<text x="275.4" y="103.7">C42</text>
<text x="275.4" y="106">0.08F,DNL</text>
<text x="335.6" y="113.8">GREEN</text>
<text x="375.9" y="111.3">L7</text>
<text x="397.5" y="110">H16</text>
<text x="402.6" y="111.3">TEST POINT</text>
<text x="152.4" y="116.4">U9</text>
<text x="369.6" y="116.4">BLM21PG300SN1</text>
<text x="55.9" y="124">C45</text>
<text x="96.5" y="124">C46</text>
<text x="217.2" y="122.7">J6</text>
<text x="393.7" y="121.5">10uF, 10V</text>
<text x="55.9" y="131.6">0.1uF</text>
<text x="71.6" y="128.1">U10</text>
<text x="96.5" y="130.3">0.1uF</text>
<text x="113.1" y="129.1">R33</text>
<text x="113.1" y="131.6">22K</text>
<text x="141" y="131.6">CAN XCVR</text>
<text x="182.9" y="131.6">R34</text>
<text x="207" y="130.3">XG8S-0331</text>
<text x="52.1" y="134.2">JP16</text>
<text x="182.9" y="134.2">120</text>
<text x="194.3" y="135.4">JP9</text>
<text x="68.6" y="143">BUFF, BIDIR, SC70</text>
<text x="375.9" y="143">L2</text>
<text x="397.5" y="141.8">H12</text>
<text x="402.6" y="143">TEST POINT</text>
<text x="369.6" y="148.1">BLM21PG300SN1</text>
<text x="167.7" y="155.7">C44</text>
<text x="393.7" y="151.9">10uF, 10V</text>
<text x="167.7" y="158.3">0.1uF</text>
<text x="252.2" y="167.9">H2</text>
<text x="270" y="167.9">H3</text>
<text x="224.3" y="170.5">H6</text>
<text x="229.9" y="173.5">TEST POINT</text>
<text x="307.4" y="169.7">L5</text>
<text x="329" y="168.4">H13</text>
<text x="334" y="169.7">TEST POINT</text>
<text x="375.9" y="171">L6</text>
<text x="397.5" y="169.7">H14</text>
<text x="402.6" y="172.3">TEST POINT</text>
<text x="252" y="177.1">TEST POINT</text>
<text x="270.5" y="176.1">TEST POINT</text>
<text x="301" y="174.8">BLM21PG300SN1</text>
<text x="325.1" y="179.9">10uF, 10V</text>
<text x="370.9" y="176.1">BLM21PG300SN1</text>
<text x="392.5" y="176.1">C52</text>
<text x="393.7" y="179.9">10uF, 10V</text>
<text x="223.5" y="183.2">10uF, 10V</text>
<text x="252.2" y="180.6">H4</text>
<text x="270" y="180.6">H5</text>
<text x="252" y="189.8">TEST POINT</text>
<text x="269.8" y="189.8">TEST POINT</text>
<text x="101.6" y="200.2">U13</text>
<text x="257.3" y="202.2">H7</text>
<text x="274.3" y="202.2">H8</text>
<text x="71.1" y="207.8">R135</text>
<text x="223.5" y="204.3">J7</text>
<text x="312.4" y="209.1">R137 0R0</text>
<text x="71.1" y="212.9">47K</text>
<text x="166.4" y="212.9">C63</text>
<text x="166.4" y="215.4">0.1uF</text>
<text x="257.1" y="211.4">TEST POINT</text>
<text x="257.3" y="214.9">H10</text>
<text x="272.3" y="211.4">TEST POINT</text>
<text x="274.3" y="214.9">H11</text>
<text x="217.2" y="219.2">XG8S-0331</text>
<text x="315" y="218">JP8</text>
<text x="388.6" y="216.7">L4</text>
<text x="101.6" y="226.9">PCN, 128MBIT</text>
<text x="257.1" y="224.1">TEST POINT</text>
<text x="272.3" y="224.1">TEST POINT</text>
<text x="312.4" y="224.3">JMP2,DNL</text>
<text x="382.3" y="223.1">BLM21PG300SN1</text>
<text x="235" y="238.3">R35</text>
<text x="246.4" y="238.3">1M</text>
<text x="235" y="245.9">C50</text>
<text x="245.1" y="245.9">1000pF</text>
</g>
<g font-size="2.3" fill="#004080">
<text x="317.5" y="37.9">VIN</text>
<text x="326.4" y="37.9">VOUT</text>
<text x="317.5" y="43">NC</text>
<text x="328.4" y="43">ADJ</text>
<text x="324.9" y="48.3" transform="rotate(-90 324.9 48.3)">GND</text>
<text x="327.5" y="48.3" transform="rotate(-90 327.5 48.3)">DAP</text>
<text x="143.5" y="120.4">TXD</text>
<text x="143.5" y="123">GND</text>
<text x="143.5" y="125.5">VCC</text>
<text x="157" y="120.4">MODE</text>
<text x="157.4" y="123">CANH</text>
<text x="157.8" y="125.5">CANL</text>
<text x="143.5" y="128.1">RXD</text>
<text x="160.5" y="128.1">NC</text>
<text x="71.1" y="133.1">VCCA</text>
<text x="71.1" y="135.7">GND</text>
<text x="80" y="133.1">VCCB</text>
<text x="82.4" y="135.7">DIR</text>
<text x="71.1" y="138.2">A</text>
<text x="84.9" y="138.2">B</text>
<text x="102.9" y="205.5">HOLD/DQ3</text>
<text x="102.9" y="208.1">VCC</text>
<text x="121.1" y="208.1">DQ0</text>
<text x="124.1" y="205.5">C</text>
<text x="102.9" y="210.6">NC</text>
<text x="102.9" y="213.1">NC</text>
<text x="102.9" y="215.7">NC</text>
<text x="122.4" y="210.6">NC</text>
<text x="122.4" y="213.1">NC</text>
<text x="122.4" y="215.7">NC</text>
<text x="102.9" y="218.2">NC</text>
<text x="102.9" y="220.8">/S</text>
<text x="121.2" y="220.8">VSS</text>
<text x="122.4" y="218.2">NC</text>
<text x="102.9" y="223.3">DQ1</text>
<text x="111.7" y="223.3">W#/VPP/DQ2</text>
</g>
<g font-size="2.3" fill="#f00">
<text x="23.4" y="46.5">[2,6] PWMLP-OUT</text>
<text x="48.8" y="45.2">PWMLP-OUT</text>
<text x="97" y="45.2">PWMLP-IN</text>
<text x="119.1" y="46.8">PWMLP-IN [2]</text>
<text x="148.4" y="46.8">[2] AN002</text>
<text x="12" y="116.4">[2,6] CTx0_TXD6</text>
<text x="37.4" y="115.1">CTx0_TXD6</text>
<text x="193.6" y="118.9">CANH0</text>
<text x="193.6" y="124">CANL0</text>
<text x="36.1" y="136.7">CRx0_RXD6</text>
<text x="94" y="136.7">CRx0-5V</text>
<text x="9.2" y="138.2">[2,6] CRx0_RXD6</text>
<text x="46" y="190">[2,3,6,8] MOSI</text>
<text x="74.2" y="188.7">MOSI</text>
<text x="46" y="193.8">[2,3,6,8] SCK</text>
<text x="74.2" y="192.6">SCK</text>
<text x="47.5" y="220.5">[2,6] SFL-CS</text>
<text x="72.9" y="221.8">MISO</text>
<text x="72.9" y="219.2">SFL-CS</text>
<text x="45.7" y="223.3">[2,3,6,8] MISO</text>
</g>
<g font-size="2.3" fill="#00f">
<text x="300.5" y="44">+ C36</text>
<text x="370.4" y="42.7">+ C37</text>
<text x="391.9" y="117.7">+ C110</text>
<text x="391.9" y="149.4">+ C48</text>
<text x="220.5" y="179.9">+ C43</text>
<text x="323.4" y="176.1">+ C49</text>
<text x="391.9" y="177.4">+</text>
</g>
<g font-size="1.8">
<text x="45.2" y="1.9">5</text>
<text x="130.6" y="1.9">4</text>
<text x="215.9" y="1.9">3</text>
<text x="301.3" y="1.9">2</text>
<text x="386.6" y="1.9">1</text>
<text x=".7" y="38.5">D</text>
<text x="429.9" y="38.5">D</text>
<text x=".7" y="107.1">C</text>
<text x="429.9" y="107.1">C</text>
<text x=".7" y="175.6">B</text>
<text x="429.9" y="175.6">B</text>
<text x=".7" y="244.2">A</text>
<text x="429.9" y="244.2">A</text>
<text x="45.2" y="278.8">5</text>
<text x="130.6" y="278.8">4</text>
<text x="215.9" y="278.8">3</text>
<text x="301.3" y="278.8">2</text>
<text x="386.6" y="278.8">1</text>
</g>
</svg>
